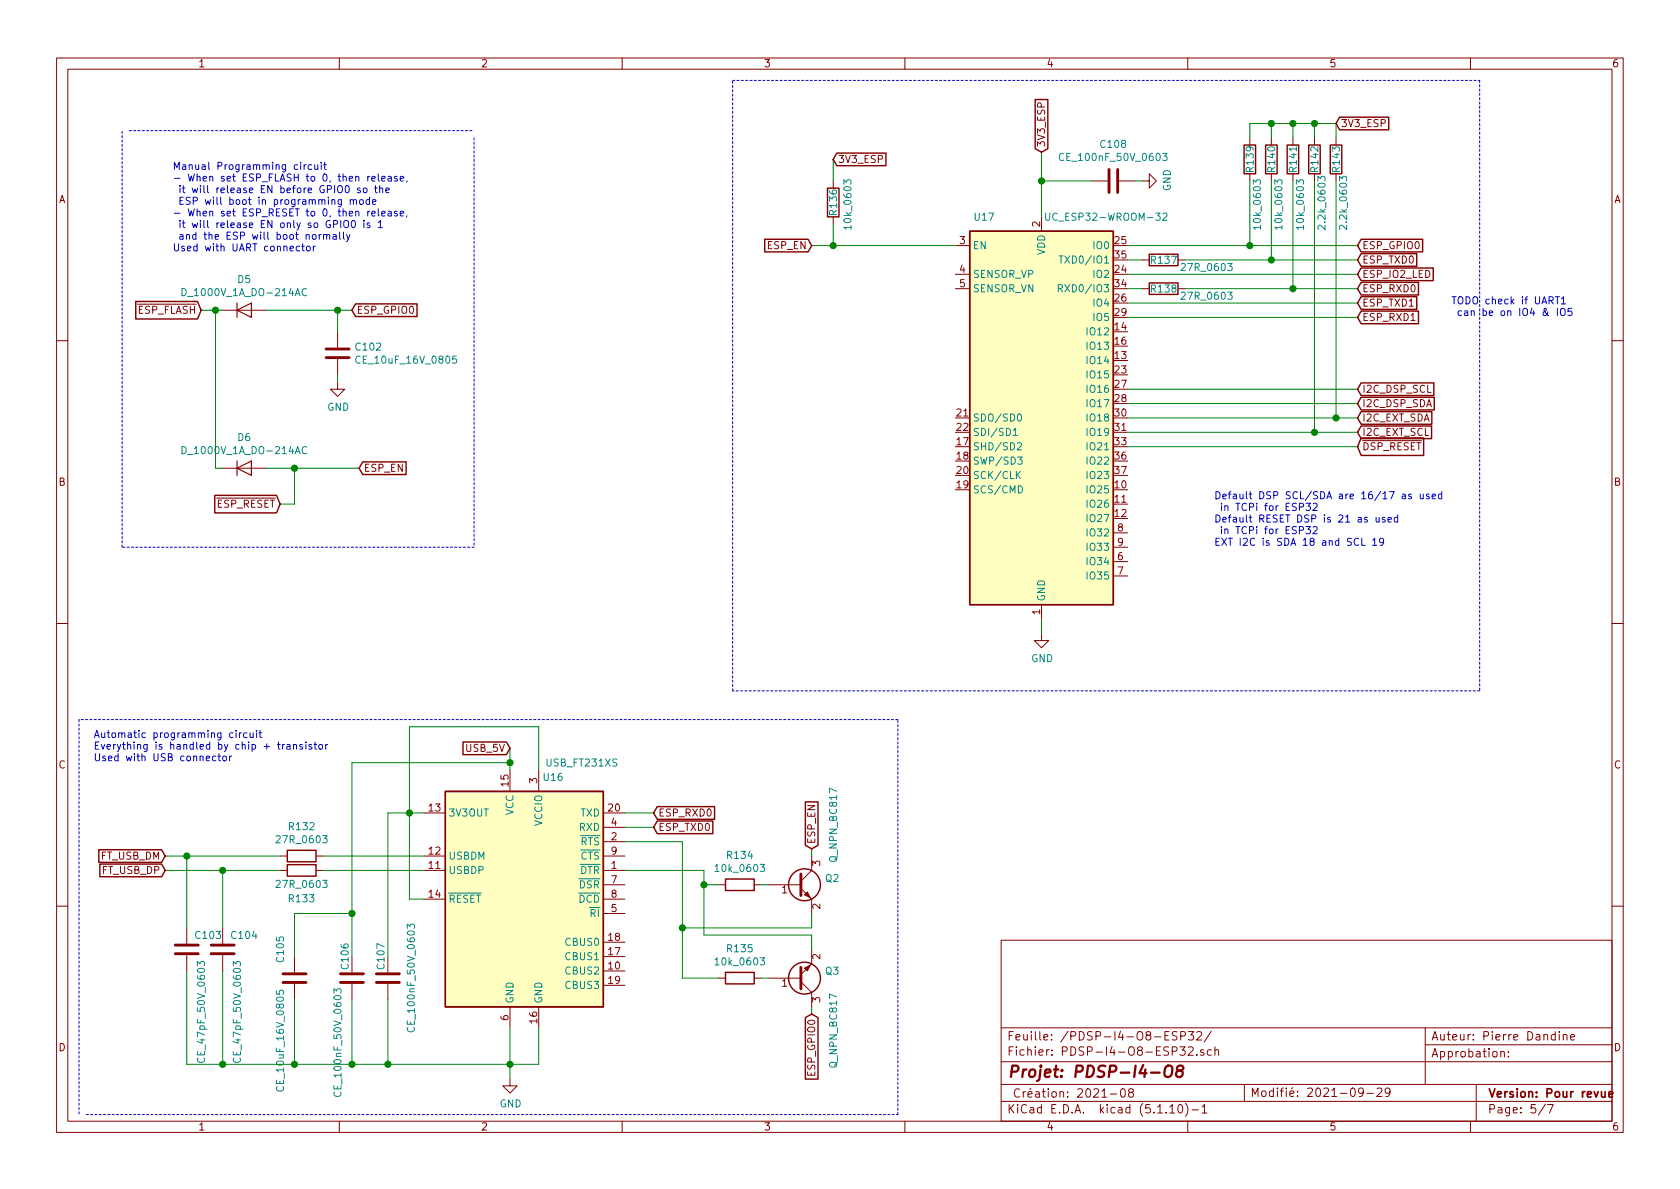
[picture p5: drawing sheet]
<svg xmlns="http://www.w3.org/2000/svg" width="297mm" height="210mm" viewBox="0 0 297 210" stroke-linecap="round" stroke-linejoin="round" font-family="sans-serif">
<g fill="none" stroke="#840000" stroke-width=".18">
<path d="M10 10.3h277v189.9h-277zM12 12.2h273v186.1h-273zM60 10.3v1.9M110 10.3v1.9M160 10.3v1.9M210 10.3v1.9M260 10.3v1.9M147.3 32v1.3M147.3 38.3v1.3M184.1 38.3v2.6M193 32h2.8M197.9 32h2.8"/>
<path d="M201.9 32h1.3v-1.3l1.3 1.3-1.3 1.3v-1.3M221 24.4v1.2M221 30.7v1.3M224.8 24.4v1.2M224.8 30.7v1.3M228.6 24.4v1.2M228.6 30.7v1.3M232.4 24.4v1.2M232.4 30.7v1.3M236.2 24.4v1.2M236.2 30.7v1.3M39.4 54.9h7.6"/>
<path d="M59.7 58.7v2.8M168.9 51h2.5M168.9 43.4h2.5M168.9 48.5h2.5M201.9 51h1.3M201.9 46h1.3M208.3 51h1.2M208.3 46h1.2M10 60.2h2M59.7 67.6v1.2h1.3l-1.3 1.3-1.3-1.3h1.3M59.7 63.5v2.8M285 60.2h2"/>
<path d="M39.4 82.8h7.6M196.8 99.3h2.6M196.8 94.2h2.6M196.8 96.8h2.6M10 110.3h2M184.1 112v1.3h1.3l-1.3 1.2-1.2-1.2h1.2M184.1 106.9v2.6M196.8 101.8h2.6M285 110.3h2M90.2 136.1v3.8M95.2 136.1v3.8M49.5 151.4h1.3"/>
<path d="M49.5 153.9h1.3M55.9 151.4h1.2M55.9 153.9h1.2M74.9 151.4h3.8M74.9 153.9h3.8M74.9 143.8h3.8M74.9 159h3.8M106.7 156.5h3.8M106.7 151.4h3.8M106.7 153.9h3.8M106.7 143.8h3.8M106.7 159h3.8"/>
<path d="M106.7 148.8h3.8M106.7 146.3h3.8M127 156.5h1.3M133.3 156.5h1.3M135.9 156.5h5.7M141.6 157.1l1.9 1.9v2.5M143.5 151.4v2.5l-1.9 1.9M10 160.2h2M33 164.1v2.8M33 168.9v2.8M39.4 164.1v2.8M39.4 168.9v2.8"/>
<path d="M52.1 169.2v2.8M52.1 174v2.8M62.2 169.2v2.8M62.2 174v2.8M68.6 169.2v2.8M68.6 174v2.8M90.2 178v3.9M95.2 178v3.9M106.7 171.7h3.8M106.7 169.2h3.8M106.7 166.6h3.8M106.7 174.2h3.8"/>
<path d="M106.7 161.5h3.8M127 173h1.3M133.3 173h1.3M135.9 173h5.7M141.6 173.6l1.9 1.9v2.5M143.5 167.9v2.5l-1.9 1.9M177 166.3h108v32h-108zM285 160.2h2M60 198.3v1.9M90.2 190.7v1.3h1.2l-1.2 1.3-1.3-1.3h1.3M110 198.3v1.9M160 198.3v1.9"/>
<path d="M177 194.8h108M177 191.8h108M177 187.8h108M177 181.8h108M196.3 193.5h1.2M198.2 192.7l.4-.2a.94 .94 0 0 1 0 1.5l-.4-.3-.1-.6zM199.8 193.2l-.3-.3 .2-.3a.48 .48 0 0 1 .7 .2l-.1 .3a.52 .52 0 0 0-.7 .2 .52 .52 0 0 0 .1 .6l.4 .1 .2-.1a.48 .48 0 0 0 0-.7h-.2M206 183.1h.5M206.7 182.4h-.7v1.5h.7M206.8 195.8l.5-.5v1.5M206.8 196.8h.9M208.1 182.5l-.6-.1-.2 .3v.3l.8 .4v.4l-.3 .1-.5-.1"/>
<path d="M208.5 195.4l.1-.1a.8 .8 0 0 1 .5 .8 .8 .8 0 0 1-.5 .7 1 1 0 0 1-.1-1.4zM208.6 185.1h.9l-.5 .6 .5 .1v.7l-.3 .1-.6-.1M208.8 183.2l.7-.1 .1-.2-.1-.3-.2-.2h-.5v1.5M209.6 195.1a1.71 1.71 0 0 1 0 2.3M210 198.3v1.9M210.1 185.3l.2-.2h.4l.2 .2 .1 .2-1 1.1h1M210.1 182.4h.9l-.5 .6 .5 .1v.7l-.3 .1-.6-.1M210.7 196.3h1.2M211.6 186.5v.1M211.6 182.6l.2-.2h.4l.2 .2 .1 .2-1 1.1h1M212.5 195.8l.5-.5v1.5M212.5 196.8h.9"/>
<path d="M212.8 185.7a.37 .37 0 0 0-.6 .1l.1 .2 .5 .2 .1 .1-.2 .3-.5-.1M214.2 185.7l-.5-.1-.2 .3v.6l.2 .1 .5-.1M214.2 182.3l-1.3 2M214.8 185.7h.1a.37 .37 0 0 1 .6 .1v.8M214.8 185.1v1.5M220 191.8v3M241 193l-.1 .3a.48 .48 0 0 1-.6-.1v-.6a.48 .48 0 0 1 .6-.1l.1 .1a1.19 1.19 0 0 1-.2 1.2l-.5 .1M241.7 193.3h1.1M243.5 192.6l.2-.2h.3l.3 .2v.2v.2l-.9 .9h.9M245.8 193l-.3 .3h-.3l-.3-.3v-.3l.2-.2 .4-.1 .2 .2a1.13 1.13 0 0 1-.2 1.2l-.4 .1M252 184.8h33M252 181.8v10"/>
<path d="M260 198.3v1.9M261 191.8v6.5M265.4 186l.2-.1 .3 .1 .1 .9M266.7 186.8v.1M266.7 186v.1M273.3 195.2l-1.3 2M273.6 195.3h1l-.6 1.5M275 183l-.5-.1-.2 .3v.6l.2 .1 .5-.1M275 182.4v1.5M275.7 182.4v.2M275.7 182.9v1M276.4 183.1l.1-.1a.37 .37 0 0 1 .6 .1v.8"/>
<path d="M276.4 182.9v1M277.7 183.4l.7-.1-.1-.3-.4-.1-.2 .2 .1 .7h.5"/>
</g>
<path d="M283.2 193v.9l.4 .1 .2-.1M283.8 193v1M284.5 193.5l.7-.1-.1-.3-.4-.1-.2 .2v.7h.6" fill="none" stroke="#840000" stroke-width=".3"/>
<path d="M203.5 189.7h1.5M206.1 188.7a.69 .69 0 0 1 1-.2 1.36 1.36 0 0 1-.4 1.9l-.6-.1a1.41 1.41 0 0 1 0-1.6zM208.4 189.3l-.3-.4 .2-.4 .6-.1 .3 .2a.45 .45 0 0 1-.4 .7 .65 .65 0 0 0-.7 .3 .65 .65 0 0 0 0 .7 .66 .66 0 0 0 .8 0 .66 .66 0 0 0 .2-.8l-.3-.2" fill="none" stroke="#840000" stroke-width=".41"/>
<g fill="none" stroke="#840000" stroke-width=".51">
<path d="M196.1 30v4M197.6 30v4M57.7 63.2h4M57.7 61.7h4M141.6 154.6v3.8M31 168.7h4.1M31 167.1h4.1M37.3 168.7h4.1M37.3 167.1h4.1M50 173.7h4.1M50 172.2h4.1M60.2 173.7h4.1"/>
<path d="M60.2 172.2h4.1M66.5 173.7h4.1M66.5 172.2h4.1M141.6 171.1v3.8"/>
</g>
<g fill="none" stroke="#008484" stroke-width=".18">
<path d="M149.2 32.6v-.8l.5 .4 .1-.4h.5l.2 .2-.2 .6M184.9 37.7v1l.2 .3 .4-.1 .1-.2v-1M188.1 27.2a.5 .5 0 0 0-.7 .1 .5 .5 0 0 0-.1 .6 .45 .45 0 0 0 .2 .4 .45 .45 0 0 0 .6 0M205.6 27.1h.7l-.4 .5 .4 .1v.5l-.2 .2-.5-.1M205.6 37.8l.5-.1 .2 .3v.2l-.8 .8h.8M221.6 32.6v-.8l.5 .4 .1-.4h.5l.2 .2-.2 .6M225.4 32.6v-.8l.5 .4 .1-.4h.5l.2 .2-.2 .6M229.2 32.6v-.8l.5 .4 .1-.4h.6l.1 .2-.1 .6M233 32v-.8l.5 .4 .1-.4h.6l.1 .2-.1 .6M236.8 32v-.8l.5 .4 .1-.4h.6l.1 .2-.1 .6M32.2 51a.64 .64 0 0 1 .7 .7 .64 .64 0 0 1-.7 .6zM54.2 51.1a.6 .6 0 0 0-.8 .5 .6 .6 0 0 0 .6 .7l.2-.1"/>
<path d="M187.1 51l.6-.1 .2-.1-.1-.3-.2-.2h-.5v1.3M187.2 45.3h.8M187.4 51l.5 .6M187.6 45.3v1.2M32.2 79a.64 .64 0 0 1 .7 .6 .64 .64 0 0 1-.7 .6zM54.2 79.1a.6 .6 0 0 0-.8 .4 .6 .6 0 0 0 .6 .7l.2-.1M63.7 63.1a.6 .6 0 0 0-.8 .4 .6 .6 0 0 0 .5 .7l.3-.1M80.7 63h-.6l-.1 .6 .5-.2 .2 .3v.3l-.2 .2-.5-.1M179.1 76.1l.4-.4v1.3M179.1 77h.8M179.9 78.4l.5-.1 .2 .3-.8 .9h.8M180.1 73.3l.1-.1a.67 .67 0 0 1 .4 .6 .67 .67 0 0 1-.4 .7 .83 .83 0 0 1-.1-1.2z"/>
<path d="M179.9 83.9l.5 .7M179.9 80.8h.8l-.4 .5 .4 .1-.1 .6-.5 .1-.2-.1M180.1 85.9a.64 .64 0 0 1 .7 .6 .64 .64 0 0 1-.7 .7zM180.4 83.4l-.7 .7M126.4 153.2l.4-.3v1.2M126.4 154.1h.7M34.9 170.8v-.8l.5 .5 .1-.4 .4-.1 .3 .3-.2 .5M41.2 170.8v-.8l.5 .5 .2-.4 .4-.1 .2 .3-.1 .5M48.9 175.2v.6h.6l-.1-.4 .2-.3h.3l.2 .3-.1 .4M59 175.6v-.8l.5 .5 .1-.4h.6l.1 .5-.1 .2M72 164.2v-.8l.5 .4 .1-.3h.6l.1 .5-.1 .2M126.4 169.7l.4-.3v1.2"/>
<path d="M126.4 170.6h.7M35 187.1a.6 .6 0 0 0 .5 .8 .6 .6 0 0 0 .7-.6l-.2-.2M41.4 187.1a.6 .6 0 0 0 .4 .8 .6 .6 0 0 0 .7-.6l-.1-.2M49 192.2a.6 .6 0 0 0 .4 .8 .6 .6 0 0 0 .7-.6l-.1-.2M59.2 193.1a.6 .6 0 0 0 .4 .8 .6 .6 0 0 0 .7-.6l-.1-.2M72.1 181.7a.6 .6 0 0 0 .5 .8 .6 .6 0 0 0 .7-.6l-.1-.2"/>
</g>
<g fill="none" stroke="#840000" stroke-width=".25">
<path d="M183 17.6h2.3v8.7l-1.2 .6-1.1-.6zM146.3 33.3h2v5h-2zM148 27.1h8.6v2.2h-8.6l-.7-1.1zM220 25.6h2v5.1h-2zM223.8 25.6h2v5.1h-2zM227.6 25.6h2v5.1h-2zM231.4 25.6h2v5.1h-2zM235.2 25.6h2v5.1h-2zM236.9 20.7h8.6v2.3h-8.6l-.7-1.2zM24 53.3h10.9l.7 1.6-.7 1.5h-10.9zM62.9 53.7h10.8v2.3h-10.8l-.7-1.1zM135.2 42.3h7.7l.6 1.1-.6 1.1h-7.7z"/>
<path d="M171.4 40.9h25.4v66h-25.4zM203.2 50h5.1v2.1h-5.1zM203.2 45h5.1v2h-5.1zM240.7 55h10.1v2.2h-10.1l-.7-1.1zM240.7 52.5h9.8v2.2h-9.8l-.7-1.1zM240.7 47.4h12.7v2.2h-12.7l-.7-1.1zM240.7 42.3h10.8v2.2h-10.8l-.7-1.1zM240.7 49.9h10.1v2.3h-10.1l-.7-1.2zM240.7 44.9h9.8v2.2h-9.8l-.7-1.1zM240.7 72.8h12.5v2.2h-12.5l-.7-1.1zM240.7 75.3h12.4v2.3h-12.4l-.7-1.2zM240.7 67.7h12.8v2.2h-12.8l-.7-1.1z"/>
<path d="M240.7 70.3h12.9v2.2h-12.9l-.7-1.1zM240.7 77.4h11v3.1h-11l-.7-1.5zM38 87.6h10.9l.6 1.5-.6 1.6h-10.9zM64.1 81.7h7.7v2.2h-7.7l-.6-1.1zM78.7 139.9h28v38.1h-28zM81.9 131.2h7.6l.7 1.1-.7 1.1h-7.6zM17.5 150.3h11.1l.6 1.1-.6 1.1h-11.1zM17.7 152.8h10.9l.6 1.1-.6 1.1h-10.9zM50.8 150.4h5.1v2h-5.1zM50.8 152.9h5.1v2h-5.1zM116.2 145.2h9.8v2.2h-9.8l-.6-1.1zM116.2 142.6h10.1v2.3h-10.1l-.6-1.1z"/>
<path d="M128.3 155.4h5v2.1h-5zM142.4 141.8h2.2v7.7l-1.1 .6-1.1-.6zM128.3 172h5v2h-5zM142.4 180l1.1-.7 1.1 .7v10.8h-2.2z"/>
<circle cx="142.2" cy="156.5" r="2.82"/>
<circle cx="142.2" cy="173" r="2.82"/>
</g>
<path d="M41.9 54.9l2.5-1.3v2.5zM41.9 53.6v2.5M41.9 82.8l2.5-1.3v2.6zM41.9 81.5v2.6" fill="none" stroke="#840000" stroke-width=".2"/>
<g fill="#840000" stroke="#840000" stroke-width=".18">
<path d="M142.2 158.2l.5-.5 .6 1z"/>
<path d="M142.2 171.2l1.1-.5-.6 1z"/>
</g>
<g fill="#ffffc2" stroke="#ffffc2" stroke-width=".18">
<path d="M171.4 40.9h25.4v66h-25.4z"/>
<path d="M78.7 139.9h28v38.1h-28z"/>
</g>
<path d="M129.5 14.2h132.1M261.6 14.2v108M22.9 23.1h60.9M83.8 24.4v72.4M21.6 96.8v-73.7M83.8 96.8h-62.2M14 127.2v69.9M129.5 122.2v-108M158.7 127.2h-144.7M261.6 122.2h-132.1M15.2 197.1h143.5M158.7 197.1v-69.9" fill="none" stroke="#0000c2" stroke-width=".18" stroke-dasharray=".4 .4"/>
<g fill="none" stroke="#008400" stroke-width=".18">
<path d="M147.3 28.2v3.8M147.3 39.6v3.8M184.1 32h8.9M184.1 26.9v11.4M200.7 32h1.2M221 24.4v-2.6h15.2v2.6M221 32v11.4M224.8 21.8v2.6M224.8 32v14M228.6 21.8v2.6M228.6 32v19M232.4 21.8v2.6"/>
<path d="M232.4 32v44.4M236.2 32v41.9M35.6 54.9h3.8M38.1 54.9v27.9h1.3M47 54.9h15.2M59.7 54.9v3.8M143.5 43.4h25.4M199.4 53.6h40.6M199.4 56.1h40.6M199.4 46h2.5M199.4 48.5h40.6M199.4 43.4h40.6"/>
<path d="M199.4 51h2.5M209.5 46h30.5M209.5 51h30.5M59.7 66.3v1.3M199.4 73.9h40.6M199.4 76.4h40.6M199.4 79h40.6M199.4 71.4h40.6M199.4 68.8h40.6M47 82.8h16.5M52.1 82.8v6.3h-2.6M184.1 109.5v2.5"/>
<path d="M90.2 134.9h-28v34.3M90.2 132.3v3.8M95.2 136.1v-7.6h-22.8v30.5h2.5M29.2 151.4h20.3M29.2 153.9h20.3M33 151.4v12.7M39.4 153.9v10.2M57.1 151.4h17.8M57.1 153.9h17.8M74.9 143.8h-6.3v25.4M110.5 153.9h14v11.4h19v2.6M110.5 148.8h10.1v24.2h6.4"/>
<path d="M110.5 146.3h5.1M110.5 143.8h5.1M124.5 156.5h2.5M134.6 156.5h1.3M143.5 150.1v1.3M33 171.7v16.5h62.2v-6.3M39.4 171.7v16.5M52.1 176.8v11.4M62.2 161.5h-10.1v7.7M62.2 176.8v11.4M68.6 176.8v11.4M134.6 173h1.3"/>
<path d="M143.5 161.5v2.6h-22.9M143.5 178v1.3M90.2 181.9v8.8"/>
</g>
<g fill="none" stroke="#0000c2" stroke-width=".18">
<path d="M53.2 28.7v.1M53.2 29.1v.9M53.8 29.1v.9M54.1 29.1l-.3 .3M55.1 29.2l-.4-.1-.2 .3 .1 .5h.5M55.7 29.1v.8l.3 .1 .2-.2M56.2 29.1v.9M56.8 28.7v.1M56.8 29.1v.9M57.2 29.1h.5M57.4 28.7v1.1l.3 .2M59 39.6l.6-.1v-.4l-.1-.1h-.5v1.3"/>
<path d="M60.2 39v1.3M60.4 35.3l-.1 1.1-.2 .2-.3-.1M60.4 35.4l-.4-.1-.2 .2 .1 .6h.5M60.8 39.2a.45 .45 0 0 1 .8 0 .88 .88 0 0 1-.3 1.1l-.3-.1a1.07 1.07 0 0 1-.2-1zM61.1 32.9l.2-.1a.67 .67 0 0 1 .5 .6 .67 .67 0 0 1-.5 .7l-.2-.1-.1-.4zM61.9 35.4l.2-.1 .3 .1 .1 .7M61.9 35.3v.8M62.2 39.1l.2-.1a.67 .67 0 0 1 .5 .6 .67 .67 0 0 1-.5 .7l-.3-.5zM62.5 35.5l.2-.2 .3 .1v.7M63.7 33.3l-.3-.1-.2 .2 .1 .2 .4 .1v.3h-.5M63.7 35.4l.3-.1 .2 .2-.1 .6h-.3l-.2-.1zM64.3 33.3l.3-.1 .2 .2 .1 .5-.1 .1-.3 .1-.2-.1z"/>
<path d="M64.3 39.4v.9M65 31.2v.8M65.3 35.4l-.4-.1-.2 .2 .1 .6h.5M65.3 34.9v1.2M65.4 31.2h-.3l-.1 .2M65.4 37.4h-.3l-.1 .2M65.4 39.5l-.3-.1-.2 .2v.2l.5 .1v.3h-.5M65.7 31.6l.6-.1v-.3h-.4l-.2 .2 .1 .6h.5M65.7 37.8l.6-.1v-.3h-.4l-.2 .1 .1 .6h.5M65.9 35.7l.6-.1-.1-.2-.4-.1-.1 .2v.6h.5M66.2 33.2h.5M66.4 32.8v1.1l.3 .2"/>
<path d="M66.9 30.8v1l.2 .2M66.9 36.9v1.1l.2 .2M66.9 39.3l.4-.3v1.3M67.1 33.4l.2-.2 .3 .1 .1 .8M67.1 32.8v1.3M67.5 31.6l.6-.1-.1-.3h-.3l-.2 .2 .1 .6h.4M67.5 37.8l.6-.1-.1-.3h-.3l-.2 .1 .1 .6h.4M68.2 33.6l.6-.1v-.2l-.4-.1-.2 .2 .1 .6h.5M68.7 31.2h.4l.1 .8M68.7 37.4h.4l.1 .8M69.2 31.5h-.4l-.2 .2 .2 .3h.4M69.2 37.7h-.4l-.2 .2 .2 .3 .4-.1"/>
<path d="M70.2 31.2h-.3l-.2 .2 .1 .1 .4 .2v.3h-.5M70.2 37.4h-.3l-.2 .1 .1 .2 .4 .1v.3h-.5M70.8 31.6l.6-.1-.1-.3h-.4l-.1 .2v.6h.5M70.8 37.8l.6-.1-.1-.3h-.4l-.1 .1v.6h.5M72 32l-.1 .2M72 38.1l-.1 .3M53 43.6l-.4-.1-.2 .3 .1 .5h.5M53.3 43.5h.5M53.5 43.1v1.1l.3 .2M54.3 43.6l.3-.1 .3 .3-.2 .5-.3 .1-.2-.3zM55.3 41.5h.4l.2 .2v.4l-.2 .2h-.4l-.1-.2zM55.4 43.5v.9"/>
<path d="M55.8 43.5l-.4 .3M56.4 41.5v.8M56.8 41.5h-.3l-.1 .2M57.2 41.6l.2-.1h.3l.1 .8M57.2 41.5v.8M57.8 41.7l.1-.2h.3l.1 .8M58.9 41.5h.5l.1 .8M59.5 41.8h-.5l-.1 .2v.3h.6M60 41v1.1l.2 .2M60.7 41v1.1l.2 .2M61.3 41.5l.3 .8M61.9 41.5l-.5 1.1-.1 .1"/>
<path d="M66.9 40.3h.7M273.7 55.1l-.1 .3-.2 .3a.35 .35 0 0 1-.5 0 .35 .35 0 0 1 0-.5l.5-.4-.2-.3-.2 .2v.3l.7 .7 .1 .1M275 52.5h.7M275.4 52.5v1.2M275.4 54.5v1.3M275.9 54.7a.45 .45 0 0 1 .8 0 .88 .88 0 0 1-.3 1.1l-.3-.1a1.07 1.07 0 0 1-.2-1zM276.1 52.8l.3-.3v1.2M276.1 53.7h.7M277.9 54.5h-.6l-.1 .6 .2-.1 .5 .1v.6l-.2 .1-.5-.1M229.7 89.7l.7-.1v-.5l-.7-.1v1.3M229.7 93.8l.7-.1v-.5l-.7-.1v1.3M230.9 89h.8l-.4 .5 .3 .1 .1 .4-.3 .3-.5-.2"/>
<path d="M230.9 93.1h.8l-.4 .5 .3 .1 .1 .5-.3 .2-.5-.1M232.2 89.1l.5-.1 .2 .4-.1 .2-.7 .7h.8M232.2 93.2l.5-.1 .2 .4-.1 .2-.7 .7h.8M240.2 95.3a.6 .6 0 0 0-.8 .4 .6 .6 0 0 0 .6 .7l.2-.1M240.8 95.2v1.2h.6M242.7 95.5l.4-.3v1.2M242.7 96.4h.7M243.3 91.5l.1 .8h.3l.1-.1M243.8 91.5v.8M244.6 95.7l-.2 .3-.4-.1-.1-.2 .1-.4 .1-.1h.3l.2 .2a.97 .97 0 0 1-.2 1h-.4M244.9 91.5h-.3l-.2 .2v.1l.5 .2v.3h-.5M245.4 91.9l.6-.1-.1-.3h-.3l-.2 .2 .1 .6h.4"/>
<path d="M247.1 91.5h-.4l-.2 .2 .1 .6h.5M247.1 91.1v1.2M248 87.4h.4l.1 .8M248.5 87.7h-.4l-.2 .2 .1 .3h.5M249.5 87.4h-.3l-.2 .1 .1 .2 .4 .2v.3h-.5M251.1 87.4l.1 .8h.3l.1-.1M251.6 87.4v.8M252.7 87.4h-.3l-.2 .1v.2l.5 .2v.3h-.5M253.2 87.8l.6-.1v-.3h-.4l-.2 .1 .1 .7h.5M254.9 87.4h-.3l-.3 .2 .1 .6h.5M254.9 86.9v1.3M38.2 133.8l-.4-.1-.2 .2 .1 .6h.5"/>
<path d="M38.5 133.7h.5M38.7 133.3v1.1l.3 .1M39.4 133.8l.2-.1 .3 .1 .1 .1-.1 .6h-.3l-.2-.1zM40.6 133.7v.8M40.9 133.7l-.2 .1-.1 .1M41.2 129.6h-.4l-.2 .2 .1 .6h.5M41.7 129.2v.1M41.7 129.6v.8M42.3 129.6v.8M42.7 129.6l-.4 .2M43.7 129.6h-.4l-.2 .2 .1 .6h.5M44.2 129.6l.1 .8h.3l.2-.1"/>
<path d="M44.8 129.6v.8M45.4 129.2v.1M45.4 129.6v.8M45.8 129.6h.5M46 129.2v1l.3 .2M49 131.6h.5M49.2 131.2v1.1l.3 .2M50 131.6v.9M50.3 131.6l-.3 .3M50.7 131.7h.5l.1 .8M51.3 131.9l-.4 .1-.2 .2 .2 .3 .4-.1M51.9 131.8l.2-.2 .3 .1v.8"/>
<path d="M51.9 131.6v.9M53.5 131.7l-.3-.1-.2 .2v.2l.5 .1v.3h-.5M54.1 131.2v.1M54.1 131.6v.9M55.1 131.7l-.3-.1-.2 .2 .1 .2 .4 .1v.3h-.5M55.5 131.6h.5M55.7 131.2v1.1l.3 .2M56.5 131.7l.3-.1 .2 .2-.1 .6-.3 .1-.2-.2zM57.6 131.6v.9M57.9 131.6l-.3 .3"/>
</g>
<g fill="#008400" stroke="#008400" stroke-width=".25">
<circle cx="228.6" cy="21.8" r=".51"/>
<circle cx="224.8" cy="21.8" r=".51"/>
<circle cx="62.2" cy="161.5" r=".51"/>
<circle cx="221" cy="43.4" r=".51"/>
<circle cx="52.1" cy="82.8" r=".51"/>
<circle cx="62.2" cy="188.2" r=".51"/>
<circle cx="232.4" cy="76.4" r=".51"/>
<circle cx="33" cy="151.4" r=".51"/>
<circle cx="184.2" cy="32" r=".51"/>
<circle cx="39.4" cy="153.9" r=".51"/>
<circle cx="224.8" cy="46" r=".51"/>
<circle cx="236.2" cy="73.9" r=".51"/>
<circle cx="59.7" cy="54.9" r=".51"/>
<circle cx="124.5" cy="156.5" r=".51"/>
<circle cx="52.1" cy="188.2" r=".51"/>
<circle cx="228.6" cy="51" r=".51"/>
<circle cx="68.6" cy="188.2" r=".51"/>
<circle cx="232.4" cy="21.8" r=".51"/>
<circle cx="39.4" cy="188.2" r=".51"/>
<circle cx="38.1" cy="54.9" r=".51"/>
<circle cx="90.2" cy="188.2" r=".51"/>
<circle cx="120.7" cy="164.1" r=".51"/>
<circle cx="147.3" cy="43.4" r=".51"/>
<circle cx="72.4" cy="143.8" r=".51"/>
<circle cx="90.2" cy="134.9" r=".51"/>
</g>
<text font-size="2.8" fill="#840000" x="178" y="190.5">Projet: PDSP-I4-O8</text>
<g font-size="2.1" fill="#840000">
<text x="178" y="184">Feuille: /PDSP-I4-O8-ESP32/</text>
<text x="253" y="184">Auteur: Pierre Dandine</text>
<text x="178" y="186.7">Fichier: PDSP-I4-O8-ESP32.sch</text>
<text x="253" y="187">Approbation:</text>
<text x="178" y="196.9">KiCad E.D.A. kicad (5.1.10)-1</text>
<text x="179" y="194.1">Création: 2021-08</text>
<text x="221" y="194">Modifié: 2021-09-29</text>
<text x="263" y="194.1">Version: Pour revue</text>
<text x="263" y="196.9">Page: 5/7</text>
</g>
<g font-size="1.8" fill="#840000">
<text x="35" y="11.9">1</text>
<text x="85" y="11.9">2</text>
<text x="135" y="11.9">3</text>
<text x="185" y="11.9">4</text>
<text x="235" y="11.9">5</text>
<text x="285" y="11.9">6</text>
<text x="237" y="22.5">3V3_ESP</text>
<text x="148.1" y="28.8">3V3_ESP</text>
<text x="184.8" y="26.1" transform="rotate(-90 184.8 26.1)">3V3_ESP</text>
<text x="10.4" y="35.9">A</text>
<text x="285.4" y="35.9">A</text>
<text x="183.9" y="40.1" transform="rotate(-90 183.9 40.1)">2</text>
<text x="135.7" y="44.1">ESP_EN</text>
<text x="169.7" y="43.2">3</text>
<text x="197.2" y="43.2">25</text>
<text x="197.2" y="45.7">35</text>
<text x="240.8" y="44.1">ESP_GPIO0</text>
<text x="240.8" y="46.6">ESP_TXD0</text>
<text x="169.7" y="48.3">4</text>
<text x="169.7" y="50.8">5</text>
<text x="197.2" y="48.3">24</text>
<text x="197.2" y="53.3">26</text>
<text x="197.2" y="50.8">34</text>
<text x="240.8" y="49.1">ESP_IO2_LED</text>
<text x="240.8" y="51.7">ESP_RXD0</text>
<text x="24.4" y="55.5">ESP_FLASH</text>
<text x="63" y="55.5">ESP_GPIO0</text>
<text x="197.2" y="58.4">14</text>
<text x="197.2" y="55.9">29</text>
<text x="240.8" y="56.8">ESP_RXD1</text>
<text x="240.8" y="54.2">ESP_TXD1</text>
<text x="197.2" y="63.5">13</text>
<text x="197.2" y="61">16</text>
<text x="197.2" y="66">23</text>
<text x="197.2" y="68.6">27</text>
<text x="197.2" y="71.1">28</text>
<text x="240.8" y="69.5">I2C_DSP_SCL</text>
<text x="169.2" y="73.7">21</text>
<text x="169.2" y="76.2">22</text>
<text x="197.2" y="73.7">30</text>
<text x="197.2" y="76.2">31</text>
<text x="240.8" y="74.5">I2C_EXT_SDA</text>
<text x="240.8" y="77.1">I2C_EXT_SCL</text>
<text x="240.8" y="72">I2C_DSP_SDA</text>
<text x="64.3" y="83.4">ESP_EN</text>
<text x="169.2" y="78.7">17</text>
<text x="169.2" y="81.3">18</text>
<text x="169.2" y="83.8">20</text>
<text x="197.2" y="78.7">33</text>
<text x="197.2" y="81.3">36</text>
<text x="197.2" y="83.8">37</text>
<text x="240.8" y="79.6">DSP_RESET</text>
<text x="10.4" y="85.9">B</text>
<text x="38.3" y="89.8">ESP_RESET</text>
<text x="169.2" y="86.4">19</text>
<text x="197.2" y="86.4">10</text>
<text x="197.2" y="88.9">11</text>
<text x="285.4" y="85.9">B</text>
<text x="197.2" y="91.4">12</text>
<text x="197.6" y="94">8</text>
<text x="197.6" y="99.1">6</text>
<text x="197.6" y="101.6">7</text>
<text x="197.6" y="96.5">9</text>
<text x="183.9" y="108.7" transform="rotate(-90 183.9 108.7)">1</text>
<text x="10.4" y="135.9">C</text>
<text x="82.5" y="133">USB_5V</text>
<text x="285.4" y="135.9">C</text>
<text x="75.9" y="143.5">13</text>
<text x="89.9" y="139" transform="rotate(-90 89.9 139)">15</text>
<text x="95" y="138.5" transform="rotate(-90 95 138.5)">3</text>
<text x="107.6" y="143.5">20</text>
<text x="108.1" y="148.6">2</text>
<text x="108.1" y="146">4</text>
<text x="116.4" y="146.9">ESP_TXD0</text>
<text x="116.4" y="144.4">ESP_RXD0</text>
<text x="144.1" y="149.3" transform="rotate(-90 144.1 149.3)">ESP_EN</text>
<text x="17.8" y="152">FT_USB_DM</text>
<text x="18.1" y="154.6">FT_USB_DP</text>
<text x="75.9" y="153.7">11</text>
<text x="75.9" y="151.1">12</text>
<text x="108.1" y="153.7">1</text>
<text x="108.1" y="151.1">9</text>
<text x="145" y="153.1" transform="rotate(-90 145 153.1)">3</text>
<text x="75.9" y="158.7">14</text>
<text x="108.1" y="161.3">5</text>
<text x="108.1" y="156.2">7</text>
<text x="108.1" y="158.7">8</text>
<text x="138.3" y="158">1</text>
<text x="145" y="160.8" transform="rotate(-90 145 160.8)">2</text>
<text x="107.6" y="166.4">18</text>
<text x="107.6" y="171.4">10</text>
<text x="107.6" y="168.9">17</text>
<text x="107.6" y="174">19</text>
<text x="145" y="169.6" transform="rotate(-90 145 169.6)">2</text>
<text x="138.3" y="174.5">1</text>
<text x="145" y="177.3" transform="rotate(-90 145 177.3)">3</text>
<text x="10.4" y="185.9">D</text>
<text x="89.9" y="180.4" transform="rotate(-90 89.9 180.4)">6</text>
<text x="95" y="180.9" transform="rotate(-90 95 180.9)">16</text>
<text x="285.4" y="185.9">D</text>
<text x="144.1" y="190" transform="rotate(-90 144.1 190)">ESP_GPIO0</text>
<text x="35" y="199.9">1</text>
<text x="85" y="199.9">2</text>
<text x="135" y="199.9">3</text>
<text x="185" y="199.9">4</text>
<text x="235" y="199.9">5</text>
<text x="285" y="199.9">6</text>
</g>
<g font-size="1.8" fill="#008484">
<text x="188" y="28.5">CE_100nF_50V_0603</text>
<text x="194.7" y="26.2">C108</text>
<text x="207" y="33.8" transform="rotate(-90 207 33.8)">GND</text>
<text x="221.7" y="30.3" transform="rotate(-90 221.7 30.3)">R139</text>
<text x="225.5" y="30.3" transform="rotate(-90 225.5 30.3)">R140</text>
<text x="229.3" y="30.3" transform="rotate(-90 229.3 30.3)">R141</text>
<text x="233.1" y="30.3" transform="rotate(-90 233.1 30.3)">R142</text>
<text x="236.9" y="30.3" transform="rotate(-90 236.9 30.3)">R143</text>
<text x="148" y="37.9" transform="rotate(-90 148 37.9)">R136</text>
<text x="150.5" y="40.1" transform="rotate(-90 150.5 40.1)">10k_0603</text>
<text x="172.4" y="39">U17</text>
<text x="185.9" y="39">UC_ESP32-WROOM-32</text>
<text x="222.9" y="40.1" transform="rotate(-90 222.9 40.1)">10k_0603</text>
<text x="226.7" y="40.1" transform="rotate(-90 226.7 40.1)">10k_0603</text>
<text x="230.6" y="40.1" transform="rotate(-90 230.6 40.1)">10k_0603</text>
<text x="234.4" y="40.1" transform="rotate(-90 234.4 40.1)">2.2k_0603</text>
<text x="238.2" y="40.1" transform="rotate(-90 238.2 40.1)">2.2k_0603</text>
<text x="172" y="44.1">EN</text>
<text x="184.8" y="45.1" transform="rotate(-90 184.8 45.1)">VDD</text>
<text x="188.5" y="46.6">TXD0/IO1</text>
<text x="193.5" y="44.1">IO0</text>
<text x="203.6" y="46.7">R137</text>
<text x="209.3" y="47.9">27R_0603</text>
<text x="33" y="52.4">D_1000V_1A_DO-214AC</text>
<text x="42.1" y="50.1">D5</text>
<text x="172" y="49.1">SENSOR_VP</text>
<text x="172" y="51.7">SENSOR_VN</text>
<text x="188.3" y="51.7">RXD0/IO3</text>
<text x="193.5" y="49.1">IO2</text>
<text x="203.6" y="51.7">R138</text>
<text x="209.3" y="53">27R_0603</text>
<text x="192.5" y="59.3">IO12</text>
<text x="193.5" y="54.2">IO4</text>
<text x="193.5" y="56.8">IO5</text>
<text x="63" y="62">C102</text>
<text x="63.5" y="64.3">CE_10uF_16V_0805</text>
<text x="192.5" y="64.4">IO14</text>
<text x="192.5" y="61.8">IO13</text>
<text x="192.5" y="66.9">IO15</text>
<text x="192.5" y="69.5">IO16</text>
<text x="42.1" y="78">D6</text>
<text x="57.9" y="72.6">GND</text>
<text x="172" y="74.5">SDO/SD0</text>
<text x="172" y="77.1">SDI/SD1</text>
<text x="192.5" y="72">IO17</text>
<text x="192.5" y="74.5">IO18</text>
<text x="192.5" y="77.1">IO19</text>
<text x="33" y="80.3">D_1000V_1A_DO-214AC</text>
<text x="172" y="79.6">SHD/SD2</text>
<text x="172" y="82.2">SWP/SD3</text>
<text x="192.5" y="79.6">IO21</text>
<text x="192.5" y="82.2">IO22</text>
<text x="172" y="87.2">SCS/CMD</text>
<text x="172" y="84.7">SCK/CLK</text>
<text x="192.5" y="87.2">IO25</text>
<text x="192.5" y="89.8">IO26</text>
<text x="192.5" y="84.7">IO23</text>
<text x="192.5" y="92.3">IO27</text>
<text x="192.5" y="94.9">IO32</text>
<text x="192.5" y="99.9">IO34</text>
<text x="192.5" y="97.4">IO33</text>
<text x="184.8" y="106.4" transform="rotate(-90 184.8 106.4)">GND</text>
<text x="192.5" y="102.5">IO35</text>
<text x="182.3" y="117.1">GND</text>
<text x="96.8" y="135.6">USB_FT231XS</text>
<text x="96.2" y="138.1">U16</text>
<text x="49.3" y="149.1">27R_0603</text>
<text x="51.2" y="146.8">R132</text>
<text x="79.2" y="144.4">3V3OUT</text>
<text x="90.8" y="144.2" transform="rotate(-90 90.8 144.2)">VCC</text>
<text x="95.9" y="146.1" transform="rotate(-90 95.9 146.1)">VCCIO</text>
<text x="102.4" y="146.9">RXD</text>
<text x="102.6" y="149.5">RTS</text>
<text x="102.6" y="144.4">TXD</text>
<text x="79.2" y="154.6">USBDP</text>
<text x="79.2" y="152">USBDM</text>
<text x="102.5" y="154.6">DTR</text>
<text x="102.6" y="152">CTS</text>
<text x="126.9" y="154.2">10k_0603</text>
<text x="128.7" y="151.9">R134</text>
<text x="146" y="156">Q2</text>
<text x="148" y="152.2" transform="rotate(-90 148 152.2)">Q_NPN_BC817</text>
<text x="49.3" y="157">27R_0603</text>
<text x="51.2" y="159.6">R133</text>
<text x="79.2" y="159.6">RESET</text>
<text x="102.3" y="159.6">DCD</text>
<text x="102.4" y="157.1">DSR</text>
<text x="34.7" y="166">C103</text>
<text x="41" y="166">C104</text>
<text x="100.2" y="167.3">CBUS0</text>
<text x="104.4" y="162.2">RI</text>
<text x="50.2" y="170" transform="rotate(-90 50.2 170)">C105</text>
<text x="61.6" y="171.2" transform="rotate(-90 61.6 171.2)">C106</text>
<text x="68" y="171.2" transform="rotate(-90 68 171.2)">C107</text>
<text x="100.2" y="172.3">CBUS2</text>
<text x="100.2" y="169.8">CBUS1</text>
<text x="126.9" y="170.7">10k_0603</text>
<text x="128.7" y="168.4">R135</text>
<text x="146" y="172.4">Q3</text>
<text x="90.8" y="177.5" transform="rotate(-90 90.8 177.5)">GND</text>
<text x="95.9" y="177.5" transform="rotate(-90 95.9 177.5)">GND</text>
<text x="100.2" y="174.9">CBUS3</text>
<text x="73.4" y="181.7" transform="rotate(-90 73.4 181.7)">CE_100nF_50V_0603</text>
<text x="36.2" y="187.3" transform="rotate(-90 36.2 187.3)">CE_47pF_50V_0603</text>
<text x="42.6" y="187.3" transform="rotate(-90 42.6 187.3)">CE_47pF_50V_0603</text>
<text x="148" y="188.5" transform="rotate(-90 148 188.5)">Q_NPN_BC817</text>
<text x="50.2" y="192.3" transform="rotate(-90 50.2 192.3)">CE_10uF_16V_0805</text>
<text x="60.4" y="193.2" transform="rotate(-90 60.4 193.2)">CE_100nF_50V_0603</text>
<text x="88.3" y="195.8">GND</text>
</g>
<g font-size="1.8" fill="#0000c2">
<text x="30.5" y="30">Manual Programming circuit</text>
<text x="30.5" y="32.1">- When set ESP_FLASH to 0, then release,</text>
<text x="31" y="34.2">it will release EN before GPIO0 so the</text>
<text x="30.5" y="38.3">- When set ESP_RESET to 0, then release,</text>
<text x="31" y="36.2">ESP will boot in programming mode</text>
<text x="31" y="40.3">it will release EN only so GPIO0 is 1</text>
<text x="30.5" y="44.4">Used with UART connector</text>
<text x="31" y="42.4">and the ESP will boot normally</text>
<text x="256.5" y="53.8">TODO check if UART1</text>
<text x="257" y="55.9">can be on IO4 &amp; IO5</text>
<text x="214.6" y="88.3">Default DSP SCL/SDA are 16/17 as used</text>
<text x="214.6" y="92.4">Default RESET DSP is 21 as used</text>
<text x="215.1" y="90.3">in TCPi for ESP32</text>
<text x="215.1" y="94.5">in TCPi for ESP32</text>
<text x="214.6" y="96.5">EXT I2C is SDA 18 and SCL 19</text>
<text x="16.5" y="130.5">Automatic programming circuit</text>
<text x="16.5" y="132.6">Everything is handled by chip + transistor</text>
<text x="16.5" y="134.6">Used with USB connector</text>
</g>
</svg>
